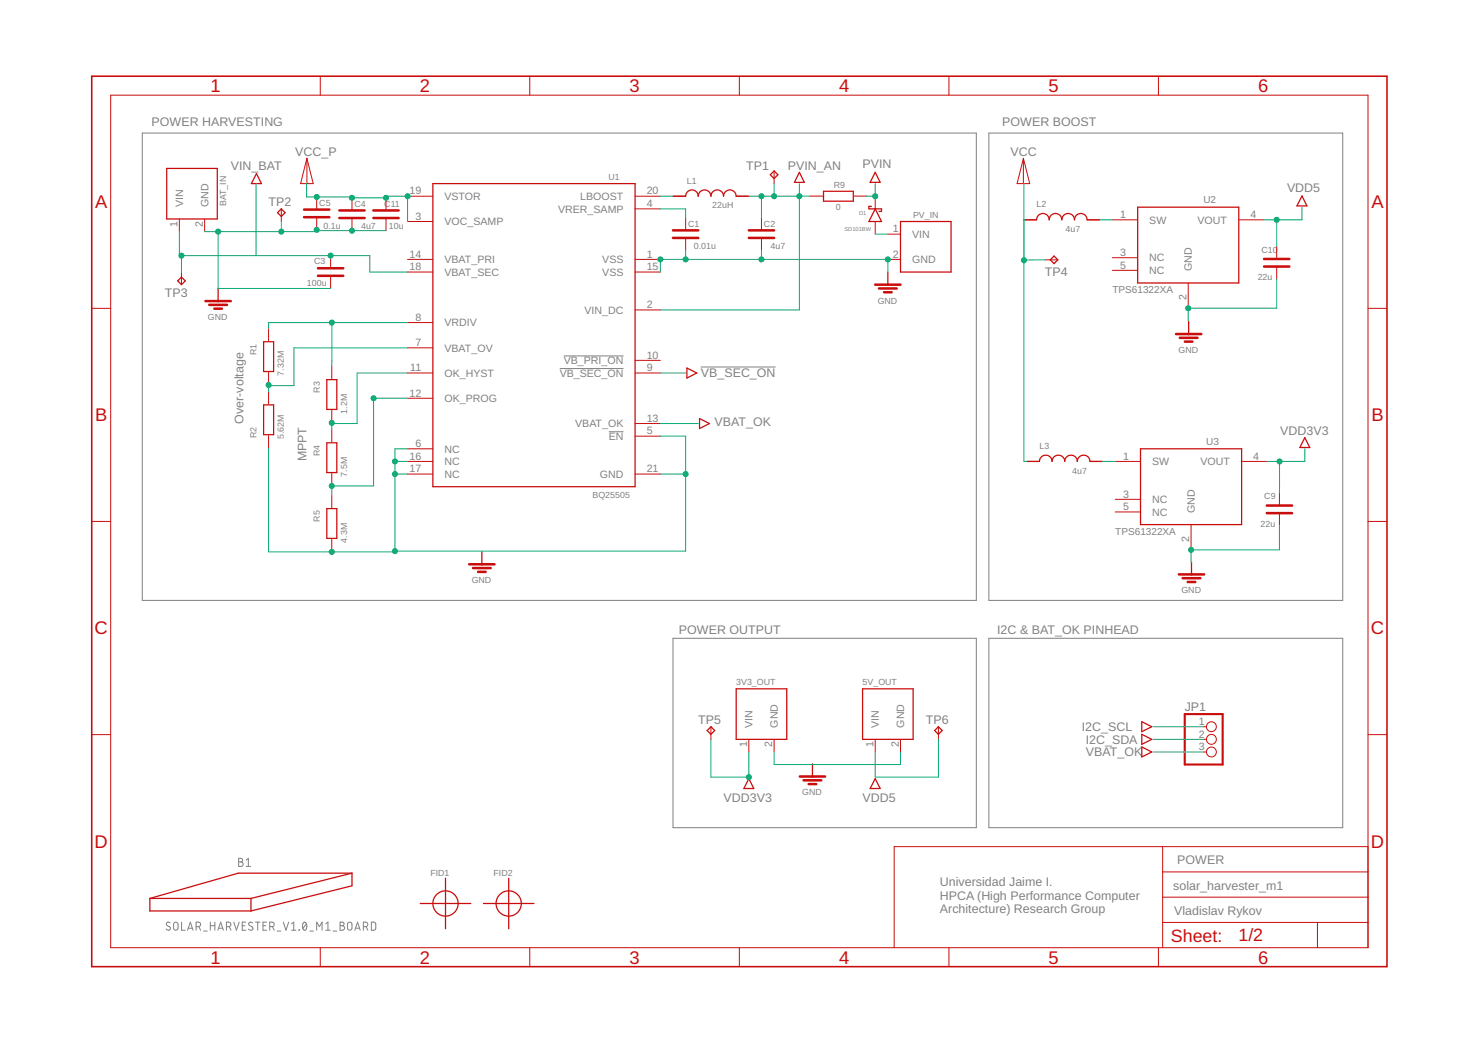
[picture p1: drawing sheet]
<svg xmlns="http://www.w3.org/2000/svg" width="297mm" height="210mm" viewBox="0 0 297 210" stroke-linecap="round" stroke-linejoin="round" font-family="sans-serif">
<g fill="none" stroke="#808080" stroke-width=".2">
<path d="M28.6 26.8h167.6v93.9h-167.6zM198.7 26.8h71.2v93.9h-71.2zM112.5 74.1h12.8M113.3 71.6h12M140.8 73.8h15.1M122.3 86.8h3M135.3 128.3h60.9v38.1h-60.9zM198.7 128.3h71.2v38.1h-71.2zM48 172.6h.4a.36 .36 0 0 1 .4 .3 .36 .36 0 0 1-.4 .4 .46 .46 0 0 1 .5 .4 .46 .46 0 0 1-.5 .5h-.4zM48 173.3h.4M49.5 174.2h.9M49.5 172.9l.4-.3v1.6"/>
<path d="M34.2 185.5l-.2-.1a.38 .38 0 0 0-.5 .2 .38 .38 0 0 0 .1 .5l.5 .3a.44 .44 0 0 1-.1 .6 .44 .44 0 0 1-.6-.2M35 185.5l.3-.1 .5 .3a1.33 1.33 0 0 1-.2 1.2l-.3 .1-.4-.2v-.9zM36.5 185.4v1.6h.7M37.7 187l.5-1.6 .6 1.6M37.8 186.6h.9M39.4 186.3h.5a.46 .46 0 0 0 .4-.4 .46 .46 0 0 0-.4-.5h-.5v1.6M40 186.3l.3 .7M40.9 187.2h.7M42.3 185.4v1.6M42.3 186.1h.9M43.2 185.4v1.6M43.8 187l.5-1.6 .6 1.6"/>
<path d="M43.9 186.6h.8M45.5 186.3h.5a.46 .46 0 0 0 .4-.4 .46 .46 0 0 0-.4-.5h-.5v1.6M46.1 186.3l.3 .7M47 185.4l.5 1.6 .6-1.6M48.7 186.1h.5M49.4 185.4h-.7v1.6h.7M50.8 185.5l-.3-.1a.37 .37 0 0 0-.5 .2 .37 .37 0 0 0 .2 .5l.5 .3a.38 .38 0 0 1 .1 .5 .38 .38 0 0 1-.5 .1l-.4-.2M51.4 185.4h.8M51.8 185.4v1.6M52.9 186.1h.5M53.6 185.4h-.7v1.6h.7M54.2 186.3h.5a.46 .46 0 0 0 .4-.4 .46 .46 0 0 0-.4-.5h-.5v1.6"/>
<path d="M54.8 186.3l.3 .7M55.7 187.2h.7M56.9 185.4l.6 1.6 .5-1.6M58.6 187h.9M58.6 185.8l.4-.4v1.6M60.1 186.9l.1 .1zM61 185.5l.2-.1a.95 .95 0 0 1 0 1.6 1.04 1.04 0 0 1-.2-1.5zM61.6 185.8l-.7 .9M62.3 187.2h.7M63.6 187v-1.6l.6 .9 .5-.9v1.6M65.5 187h.9M65.5 185.8l.4-.4v1.6"/>
<path d="M67 187.2h.7M68.3 185.4h.5a.36 .36 0 0 1 .4 .4 .36 .36 0 0 1-.4 .3 .46 .46 0 0 1 .5 .5 .46 .46 0 0 1-.5 .4h-.5zM68.3 186.1h.5M70 185.5l.3-.1 .3 .1 .1 1.1a.46 .46 0 0 1-.4 .4 .46 .46 0 0 1-.5-.4zM71.3 187l.6-1.6 .5 1.6M71.4 186.6h.9M73 186.3h.5a.46 .46 0 0 0 .4-.4 .46 .46 0 0 0-.4-.5h-.5v1.6M73.6 186.3l.3 .7M74.6 185.4h.6l.3 .3v1.1l-.3 .2h-.6z"/>
</g>
<g fill="none" stroke="#c90d0c" stroke-width=".2">
<path d="M22.2 19.1h252.7v171.4h-252.7zM64.4 15.3v3.8M106.5 15.3v3.8M148.6 15.3v3.8M190.7 15.3v3.8M232.8 15.3v3.8M61.7 31.8v5.1M61.7 31.8l1.2 5.1h-2.5zM63.6 39.6v2.5M70.7 39.8v2.5M77.6 39.8v2.5M81.9 39.5h5.1"/>
<path d="M127.6 39.5h5.1M135.3 39.5h2.5M148 39.5h2.5M155.6 34.4v2.5M162.8 39.4h2.5M171.7 39.4h2.5M175.9 39.5v2.5M205.7 31.8l1.2 5.1h-2.5zM205.7 31.8v5.1M36 44v2.6M36.5 54.7v2.5M41.1 44v2.6"/>
<path d="M56.5 42v2.5M63.6 43.7v2.5M66.4 51.4v2.5M66.4 55.5v2.5M70.7 43.8v2.6M77.6 43.8v2.6M81.9 52.2h5.1M81.9 54.7h5.1M81.9 44.5h5.1M127.6 52.2h5.1M127.6 54.7h5.1M127.6 42h5.1"/>
<path d="M137.8 43.8v2.5M137.8 47.8v2.6M153 43.8v2.5M153 47.8v2.6M175.9 44.5v2.6M178.4 52.2h2.6M178.4 47.1h2.6M205.8 44.2h2.5M210.1 52.2h2.5M218.5 44.2h2.5M223.6 44.2h5M223.6 51.8h5"/>
<path d="M223.6 54.4h5M238.8 56.9v5.1M249 44.2h5M256.6 49.5v2.6M256.6 53.6v2.5M18.4 62h3.8M54 66v2.5M54 74.9v2.5M54 78.7v2.5M66.7 73.6v2.6M81.9 75h5.1M81.9 64.9h5.1"/>
<path d="M81.9 69.9h5.1M127.6 62.3h5.1M127.6 72.5h5.1M127.6 75h5.1M274.9 62h3.8M54 87.6v2.5M66.7 82.5v2.5M66.7 86.3v2.6M66.7 95.2v2.5M66.7 99.5v2.6M81.9 92.8h5.1M81.9 95.3h5.1"/>
<path d="M81.9 90.2h5.1M81.9 80.1h5.1M127.6 87.7h5.1M127.6 95.3h5.1M127.6 85.2h5.1M206.4 92.8h2.5M219.1 92.8h2.5M224.1 92.8h5.1M249.5 92.8h5.1M257.1 99.1v2.5M18.4 104.8h3.8M66.7 108.4v2.6"/>
<path d="M224.1 100.4h5.1M224.1 102.9h5.1M239.4 105.5v5.1M257.1 103.2v2.5M274.9 104.8h3.8M18.4 147.7h3.8M142.9 146.1v2.6M150.5 148.7v2.5M155.6 148.7v2.5M175.9 148.7v2.5M181 148.7v2.5M188.6 146.1v2.6"/>
<path d="M241.9 146.1h.6M241.9 148.7h.6M241.9 151.2h.6M274.9 147.7h3.8M233.7 170.2v20.3M233.7 175.3h41.2M274.9 170.2h-95.2v20.3M64.4 190.5v3.9M106.5 190.5v3.9M148.6 190.5v3.9M190.7 190.5v3.9M232.8 190.5v3.9"/>
<path d="M233.7 185.5h41.2M233.7 180.4h41.2M264.8 185.5v5"/>
<circle cx="243.5" cy="148.7" r=".99"/>
<circle cx="243.5" cy="151.2" r=".99"/>
<circle cx="243.5" cy="146.1" r=".99"/>
</g>
<path d="M18.4 15.3h260.3v179.1h-260.3z" fill="none" stroke="#c90d0c" stroke-width=".32"/>
<g fill="none" stroke="#c90d0c" stroke-width=".25">
<path d="M33.5 33.9h10.2v10.1h-10.2zM51.5 34.9l1 2h-2zM87 36.9h40.6v61h-40.6zM135.3 39.5h2.5a1.27 1.27 0 0 1 1.3-1.3 1.27 1.27 0 0 1 1.2 1.3 1.27 1.27 0 0 1 1.3-1.3 1.27 1.27 0 0 1 1.3 1.3 1.27 1.27 0 0 1 1.2-1.3 1.27 1.27 0 0 1 1.3 1.3 1.27 1.27 0 0 1 1.3-1.3 1.27 1.27 0 0 1 1.3 1.3h2.5M154.8 35.1l.8-.7 .7 .7-.7 .8zM160.7 34.6l.9 2.1h-1.9zM165.5 38.5h6v1.9h-6zM175.9 34.6l1 2.1h-2zM261.7 39.4l1 2h-2.1zM36.5 55.7l.7 .8-.7 .7-.8-.7zM43.8 58v2.5M55.8 42.8l.7-.8 .8 .8-.8 .7z"/>
<path d="M175.1 41.5h-.5v.5h2.6v.5h-.5M175.9 42l1.3 2.5h-2.6zM178.4 54.7v2.5M181 44.5h10.1v10.2h-10.1zM205.8 44.2h2.5a1.27 1.27 0 0 1 1.3-1.3 1.27 1.27 0 0 1 1.3 1.3 1.27 1.27 0 0 1 1.2-1.3 1.27 1.27 0 0 1 1.3 1.3 1.27 1.27 0 0 1 1.3-1.3 1.27 1.27 0 0 1 1.2 1.3 1.27 1.27 0 0 1 1.3-1.3 1.27 1.27 0 0 1 1.3 1.3h2.5M211.8 51.5l.8 .7-.8 .8-.7-.8zM228.6 41.7h20.4v15.2h-20.4zM53 68.7h2v6h-2zM65.7 76.3h2v6h-2zM138 74l2 1-2 1zM238.9 64.6v2.6M53 81.4h2v6h-2z"/>
<path d="M65.7 89h2v6h-2zM140.6 84.2l2 1-2 1zM206.4 92.8h2.5a1.27 1.27 0 0 1 1.3-1.3 1.27 1.27 0 0 1 1.2 1.3 1.27 1.27 0 0 1 1.3-1.3 1.27 1.27 0 0 1 1.3 1.3 1.27 1.27 0 0 1 1.2-1.3 1.27 1.27 0 0 1 1.3 1.3 1.27 1.27 0 0 1 1.3-1.3 1.27 1.27 0 0 1 1.3 1.3h2.5M229.2 90.2h20.3v15.3h-20.3zM262.2 88l1 2h-2zM65.7 102.3h2v5.9h-2zM96.8 110.9v2.6M239.5 112.9v2.6M148 138.5h10.1v10.2h-10.1zM173.4 138.5h10.1v10.2h-10.1zM142.1 146.9l.8-.8 .7 .8-.7 .7zM150.5 156.5l1 2h-2z"/>
<path d="M163.3 153.6v2.5M175.9 156.5l1 2h-2zM187.8 146.9l.8-.8 .8 .8-.8 .7zM229.5 145.1l2 1-2 1zM229.5 147.6l2 1.1-2 .9zM229.5 150.2l2 1-2 1zM70.7 175.6h-22.8l-17.8 5M70.7 175.6l-20.3 5M70.7 175.6v2.5l-20.3 5.1M89.5 176.6v10.1M102.2 176.6v10.1M30.1 180.6h20.3"/>
<path d="M30.1 180.6v2.6h20.3M50.4 180.6v2.6M84.5 181.7h10.1M97.2 181.7h10.1"/>
<circle cx="89.5" cy="181.7" r="2.54"/>
<circle cx="102.2" cy="181.7" r="2.54"/>
</g>
<g fill="none" stroke="#c90d0c" stroke-width=".51">
<path d="M61.1 43.7h5.1M61.1 42.1h5.1M63.9 55.5h5.1M63.9 53.9h5.1M68.2 43.8h5.1M68.2 42.3h5.1M75 43.8h5.1M75 42.3h5.1M135.3 47.8h5M135.3 46.3h5M150.5 47.8h5.1M150.5 46.3h5.1"/>
<path d="M175.9 57.2h5.1M176.7 58h3.5M177.7 58.8h1.5M254 52.1h5.1M254 53.6h5.1M41.3 60.5h5.1M42.1 61.3h3.5M43.1 62.1h1.5M236.3 67.2h5.1M237.1 67.9h3.6M238.1 68.7h1.5M94.3 113.5h5.1"/>
<path d="M95.1 114.2h3.5M96.1 115h1.5M236.9 115.5h5.1M237.7 116.2h3.5M238.7 117h1.5M254.6 101.6h5.1M254.6 103.2h5.1M160.7 156.1h5.1M161.5 156.9h3.6M162.5 157.6h1.5"/>
</g>
<path d="M238.1 143.6h7.6v10.1h-7.6z" fill="none" stroke="#c90d0c" stroke-width=".42"/>
<g fill="none" stroke="#0dab76" stroke-width=".2">
<path d="M51.5 36.9v14.5M61.6 36.9v2.7l16 .2v-.3h4.3v5M132.7 39.5h2.6M153 39.5v4.3M155.6 36.9v2.6M160.7 36.9v25.4h-28M162.8 39.4l-12.3 .1M174.2 39.5h1.7M174.2 39.4v.1M175.9 36.9v2.6M205.8 36.9v55.9h.6M36 46.6v4.8h38.3v3.3h7.6"/>
<path d="M36.5 51.4v3.3M43.8 46.6v11.4h22.6M56.5 44.5v2.1M63.6 46.2v.4h-22.5M63.6 46.4h14M132.7 42h5.1v1.8M132.7 54.7v-2.5h45.7v2.5M137.8 50.4v1.8M153 50.4v1.8M175.9 47.1h2.5M210.1 52.2l-4.3 .1M221 44.2h2.6"/>
<path d="M256.6 56.1v5.9h-17.8v2.5M256.6 44.2v5.3M261.7 41.7v2.5h-7.7M54 77.4v1.3M66.7 64.9v8.7M81.9 64.9h-27.9v1.1M81.9 69.9h-22.8v7.6h-5.1M81.9 75h-10.1v10.2h-5.1M132.7 75h5.1M54 90.1v20.9h25.4v-20.8h2.5M66.7 85v1.3M79.4 95.3h2.5"/>
<path d="M79.4 92.8h2.5M81.9 80.1h-6.8v17.6h-8.4v1.8M132.7 87.7h5.1v23.1h-58.4M132.7 95.3h5.1M132.7 85.2h7.6M221.6 92.8h2.5M257.2 92.8l-.1 6.3M262.2 90.2v2.6h-7.6M257.1 105.7v4.9h-17.7v2.5M142.9 148.7v7.6h7.6v-5.1M155.6 151.2v2.5h25.4v-2.5M188.6 148.7v7.6h-12.7v-5.1"/>
<path d="M231.8 151.2h10.1M231.8 148.7h10.1M231.8 146.1h10.1"/>
</g>
<g fill="#0dab76" stroke="#0dab76" stroke-width=".2">
<circle cx="175.9" cy="39.5" r=".51"/>
<circle cx="79.4" cy="92.8" r=".51"/>
<circle cx="66.7" cy="111" r=".51"/>
<circle cx="79.4" cy="95.3" r=".51"/>
<circle cx="137.8" cy="95.3" r=".51"/>
<circle cx="79.4" cy="110.8" r=".51"/>
<circle cx="132.7" cy="52.2" r=".51"/>
<circle cx="137.8" cy="52.2" r=".51"/>
<circle cx="153" cy="52.2" r=".51"/>
<circle cx="178.4" cy="52.2" r=".51"/>
<circle cx="239.4" cy="110.6" r=".51"/>
<circle cx="238.8" cy="62" r=".51"/>
<circle cx="63.6" cy="46.2" r=".51"/>
<circle cx="43.8" cy="46.6" r=".51"/>
<circle cx="70.7" cy="46.4" r=".51"/>
<circle cx="56.5" cy="46.6" r=".51"/>
<circle cx="66.4" cy="51.4" r=".51"/>
<circle cx="36.5" cy="51.4" r=".51"/>
<circle cx="66.7" cy="64.9" r=".51"/>
<circle cx="54" cy="77.4" r=".51"/>
<circle cx="66.7" cy="85" r=".51"/>
<circle cx="75.1" cy="80.1" r=".51"/>
<circle cx="66.7" cy="97.7" r=".51"/>
<circle cx="256.6" cy="44.2" r=".51"/>
<circle cx="257.2" cy="92.8" r=".51"/>
<circle cx="150.5" cy="156.3" r=".51"/>
<circle cx="153" cy="39.5" r=".51"/>
<circle cx="160.7" cy="39.5" r=".51"/>
<circle cx="155.6" cy="39.5" r=".51"/>
<circle cx="205.8" cy="52.3" r=".51"/>
<circle cx="63.6" cy="39.6" r=".51"/>
<circle cx="70.7" cy="39.8" r=".51"/>
<circle cx="77.6" cy="39.8" r=".51"/>
<circle cx="81.9" cy="39.5" r=".51"/>
</g>
<g font-size="3.7" fill="#c90d0c">
<text x="42.3" y="18.5">1</text>
<text x="84.4" y="18.5">2</text>
<text x="126.5" y="18.5">3</text>
<text x="168.6" y="18.5">4</text>
<text x="210.7" y="18.5">5</text>
<text x="252.9" y="18.5">6</text>
<text x="19.1" y="41.9">A</text>
<text x="275.6" y="41.9">A</text>
<text x="19.1" y="84.7">B</text>
<text x="275.6" y="84.7">B</text>
<text x="19" y="127.6">C</text>
<text x="275.5" y="127.6">C</text>
<text x="19" y="170.4">D</text>
<text x="275.5" y="170.4">D</text>
<text x="42.3" y="193.7">1</text>
<text x="84.4" y="193.7">2</text>
<text x="126.5" y="193.7">3</text>
<text x="168.6" y="193.7">4</text>
<text x="210.7" y="193.7">5</text>
<text x="252.9" y="193.7">6</text>
</g>
<g font-size="3.6" fill="#c90d0c">
<text x="235.3" y="189.4">Sheet:</text>
<text x="248.9" y="189.3">1/2</text>
</g>
<g font-size="2.5" fill="#808080">
<text x="30.4" y="25.4">POWER HARVESTING</text>
<text x="201.4" y="25.4">POWER BOOST</text>
<text x="46.4" y="34.1">VIN_BAT</text>
<text x="59.3" y="31.3">VCC_P</text>
<text x="150" y="34.1">TP1</text>
<text x="158.3" y="34.1">PVIN_AN</text>
<text x="173.3" y="33.9">PVIN</text>
<text x="203.1" y="31.4">VCC</text>
<text x="54" y="41.5">TP2</text>
<text x="258.7" y="38.7">VDD5</text>
<text x="33.1" y="59.8">TP3</text>
<text x="210" y="55.6">TP4</text>
<text x="140.8" y="75.8">VB_SEC_ON</text>
<text x="48.9" y="85.2" transform="rotate(-90 48.9 85.2)">Over-voltage</text>
<text x="143.6" y="85.6">VBAT_OK</text>
<text x="257.3" y="87.5">VDD3V3</text>
<text x="61.6" y="92.8" transform="rotate(-90 61.6 92.8)">MPPT</text>
<text x="136.4" y="127.4">POWER OUTPUT</text>
<text x="200.4" y="127.4">I2C &amp; BAT_OK PINHEAD</text>
<text x="238.1" y="142.9">JP1</text>
<text x="140.3" y="145.6">TP5</text>
<text x="186" y="145.6">TP6</text>
<text x="217.4" y="146.9">I2C_SCL</text>
<text x="218.2" y="149.5">I2C_SDA</text>
<text x="218.2" y="152.1">VBAT_OK</text>
<text x="145.4" y="161.3">VDD3V3</text>
<text x="173.3" y="161.3">VDD5</text>
<text x="236.6" y="173.7">POWER</text>
<text x="188.9" y="178.2">Universidad Jaime I.</text>
<text x="235.8" y="178.9">solar_harvester_m1</text>
<text x="188.9" y="180.9">HPCA (High Performance Computer</text>
<text x="188.9" y="183.6">Architecture) Research Group</text>
<text x="236" y="184.1">Vladislav Rykov</text>
</g>
<g font-size="2.1" fill="#808080">
<text x="36.8" y="41.7" transform="rotate(-90 36.8 41.7)">VIN</text>
<text x="41.9" y="41.7" transform="rotate(-90 41.9 41.7)">GND</text>
<text x="82.3" y="39.1">19</text>
<text x="89.3" y="40.2">VSTOR</text>
<text x="116.6" y="40.2">LBOOST</text>
<text x="130" y="39.1">20</text>
<text x="130" y="41.6">4</text>
<text x="35.7" y="45.6" transform="rotate(-90 35.7 45.6)">1</text>
<text x="40.8" y="45.6" transform="rotate(-90 40.8 45.6)">2</text>
<text x="83.5" y="44.2">3</text>
<text x="89.3" y="45.3">VOC_SAMP</text>
<text x="112.2" y="42.8">VRER_SAMP</text>
<text x="179.4" y="46.7">1</text>
<text x="183.3" y="47.8">VIN</text>
<text x="225.1" y="43.8">1</text>
<text x="231" y="45">SW</text>
<text x="240.7" y="45">VOUT</text>
<text x="251.3" y="43.8">4</text>
<text x="82.3" y="51.8">14</text>
<text x="89.3" y="52.9">VBAT_PRI</text>
<text x="121" y="52.9">VSS</text>
<text x="130" y="51.8">1</text>
<text x="179.4" y="51.8">2</text>
<text x="183.3" y="52.9">GND</text>
<text x="225.1" y="51.5">3</text>
<text x="225.1" y="54">5</text>
<text x="231" y="52.6">NC</text>
<text x="82.3" y="54.3">18</text>
<text x="89.3" y="55.5">VBAT_SEC</text>
<text x="121" y="55.4">VSS</text>
<text x="130" y="54.3">15</text>
<text x="231" y="55.1">NC</text>
<text x="239.6" y="54.6" transform="rotate(-90 239.6 54.6)">GND</text>
<text x="83.5" y="64.5">8</text>
<text x="89.3" y="65.6">VRDIV</text>
<text x="117.5" y="63.1">VIN_DC</text>
<text x="130" y="62">2</text>
<text x="238.4" y="60.4" transform="rotate(-90 238.4 60.4)">2</text>
<text x="83.5" y="69.6">7</text>
<text x="89.3" y="70.7">VBAT_OV</text>
<text x="82.4" y="74.6">11</text>
<text x="89.3" y="75.8">OK_HYST</text>
<text x="112.5" y="75.8">VB_SEC_ON</text>
<text x="113.3" y="73.2">VB_PRI_ON</text>
<text x="130" y="72.1">10</text>
<text x="130" y="74.6">9</text>
<text x="82.3" y="79.7">12</text>
<text x="89.3" y="80.8">OK_PROG</text>
<text x="83.5" y="89.9">6</text>
<text x="115.6" y="85.9">VBAT_OK</text>
<text x="122.3" y="88.5">EN</text>
<text x="130" y="87.3">5</text>
<text x="130" y="84.8">13</text>
<text x="82.3" y="95">17</text>
<text x="82.3" y="92.4">16</text>
<text x="89.3" y="93.5">NC</text>
<text x="89.3" y="91">NC</text>
<text x="130" y="95">21</text>
<text x="225.7" y="92.4">1</text>
<text x="231.6" y="93.5">SW</text>
<text x="241.3" y="93.5">VOUT</text>
<text x="251.9" y="92.4">4</text>
<text x="89.3" y="96.1">NC</text>
<text x="120.5" y="96.1">GND</text>
<text x="225.7" y="100">3</text>
<text x="231.6" y="101.2">NC</text>
<text x="225.7" y="102.6">5</text>
<text x="231.6" y="103.7">NC</text>
<text x="240.1" y="103.1" transform="rotate(-90 240.1 103.1)">GND</text>
<text x="239" y="109" transform="rotate(-90 239 109)">2</text>
<text x="151.3" y="146.3" transform="rotate(-90 151.3 146.3)">VIN</text>
<text x="156.3" y="146.3" transform="rotate(-90 156.3 146.3)">GND</text>
<text x="176.7" y="146.3" transform="rotate(-90 176.7 146.3)">VIN</text>
<text x="181.7" y="146.3" transform="rotate(-90 181.7 146.3)">GND</text>
<text x="240.9" y="145.7">1</text>
<text x="240.9" y="148.3">2</text>
<text x="150.1" y="150.2" transform="rotate(-90 150.1 150.2)">1</text>
<text x="155.2" y="150.2" transform="rotate(-90 155.2 150.2)">2</text>
<text x="175.5" y="150.2" transform="rotate(-90 175.5 150.2)">1</text>
<text x="180.6" y="150.2" transform="rotate(-90 180.6 150.2)">2</text>
<text x="240.9" y="150.8">3</text>
</g>
<g font-size="2" fill="#808080">
<text x="241.8" y="40.9">U2</text>
<text x="223.6" y="58.9">TPS61322XA</text>
<text x="242.4" y="89.5">U3</text>
<text x="224.1" y="107.5">TPS61322XA</text>
</g>
<g font-size="1.8" fill="#808080">
<text x="45.4" y="41.5" transform="rotate(-90 45.4 41.5)">BAT_IN</text>
<text x="64.2" y="41.4">C5</text>
<text x="71.2" y="41.5">C4</text>
<text x="77.2" y="41.5">C11</text>
<text x="122.3" y="36.2">U1</text>
<text x="138" y="36.9">L1</text>
<text x="143.1" y="41.7">22uH</text>
<text x="167.5" y="37.8">R9</text>
<text x="208.3" y="41.7">L2</text>
<text x="65" y="46">0.1u</text>
<text x="72.6" y="46.1">4u7</text>
<text x="78.2" y="46.1">10u</text>
<text x="138.3" y="45.5">C1</text>
<text x="153.5" y="45.5">C2</text>
<text x="167.9" y="42.3">0</text>
<text x="183.5" y="43.8">PV_IN</text>
<text x="214.2" y="46.7">4u7</text>
<text x="63.1" y="53.2">C3</text>
<text x="139.4" y="50.1">0.01u</text>
<text x="154.9" y="50.1">4u7</text>
<text x="253.5" y="50.8">C10</text>
<text x="61.7" y="57.5">100u</text>
<text x="252.8" y="56.4">22u</text>
<text x="41.8" y="64.3">GND</text>
<text x="176.4" y="61">GND</text>
<text x="51.6" y="71.4" transform="rotate(-90 51.6 71.4)">R1</text>
<text x="236.9" y="71">GND</text>
<text x="57" y="75.5" transform="rotate(-90 57 75.5)">7.32M</text>
<text x="64.3" y="79" transform="rotate(-90 64.3 79)">R3</text>
<text x="69.7" y="83.2" transform="rotate(-90 69.7 83.2)">1.2M</text>
<text x="51.6" y="88.1" transform="rotate(-90 51.6 88.1)">R2</text>
<text x="57" y="88.2" transform="rotate(-90 57 88.2)">5.62M</text>
<text x="64.3" y="91.7" transform="rotate(-90 64.3 91.7)">R4</text>
<text x="69.7" y="95.9" transform="rotate(-90 69.7 95.9)">7.5M</text>
<text x="208.9" y="90.2">L3</text>
<text x="215.5" y="95.3">4u7</text>
<text x="119.1" y="100.1">BQ25505</text>
<text x="254.1" y="100.4">C9</text>
<text x="64.3" y="104.9" transform="rotate(-90 64.3 104.9)">R5</text>
<text x="253.3" y="106">22u</text>
<text x="69.7" y="109.1" transform="rotate(-90 69.7 109.1)">4.3M</text>
<text x="94.8" y="117.3">GND</text>
<text x="237.4" y="119.3">GND</text>
<text x="148" y="137.7">3V3_OUT</text>
<text x="173.3" y="137.7">5V_OUT</text>
<text x="161.2" y="159.9">GND</text>
<text x="86.5" y="176.1">FID1</text>
<text x="99.2" y="176.1">FID2</text>
</g>
<g font-size="1.1" fill="#808080">
<text x="169.7" y="46.4">SD101BW</text>
<text x="172.7" y="43.3">D1</text>
</g>
</svg>
